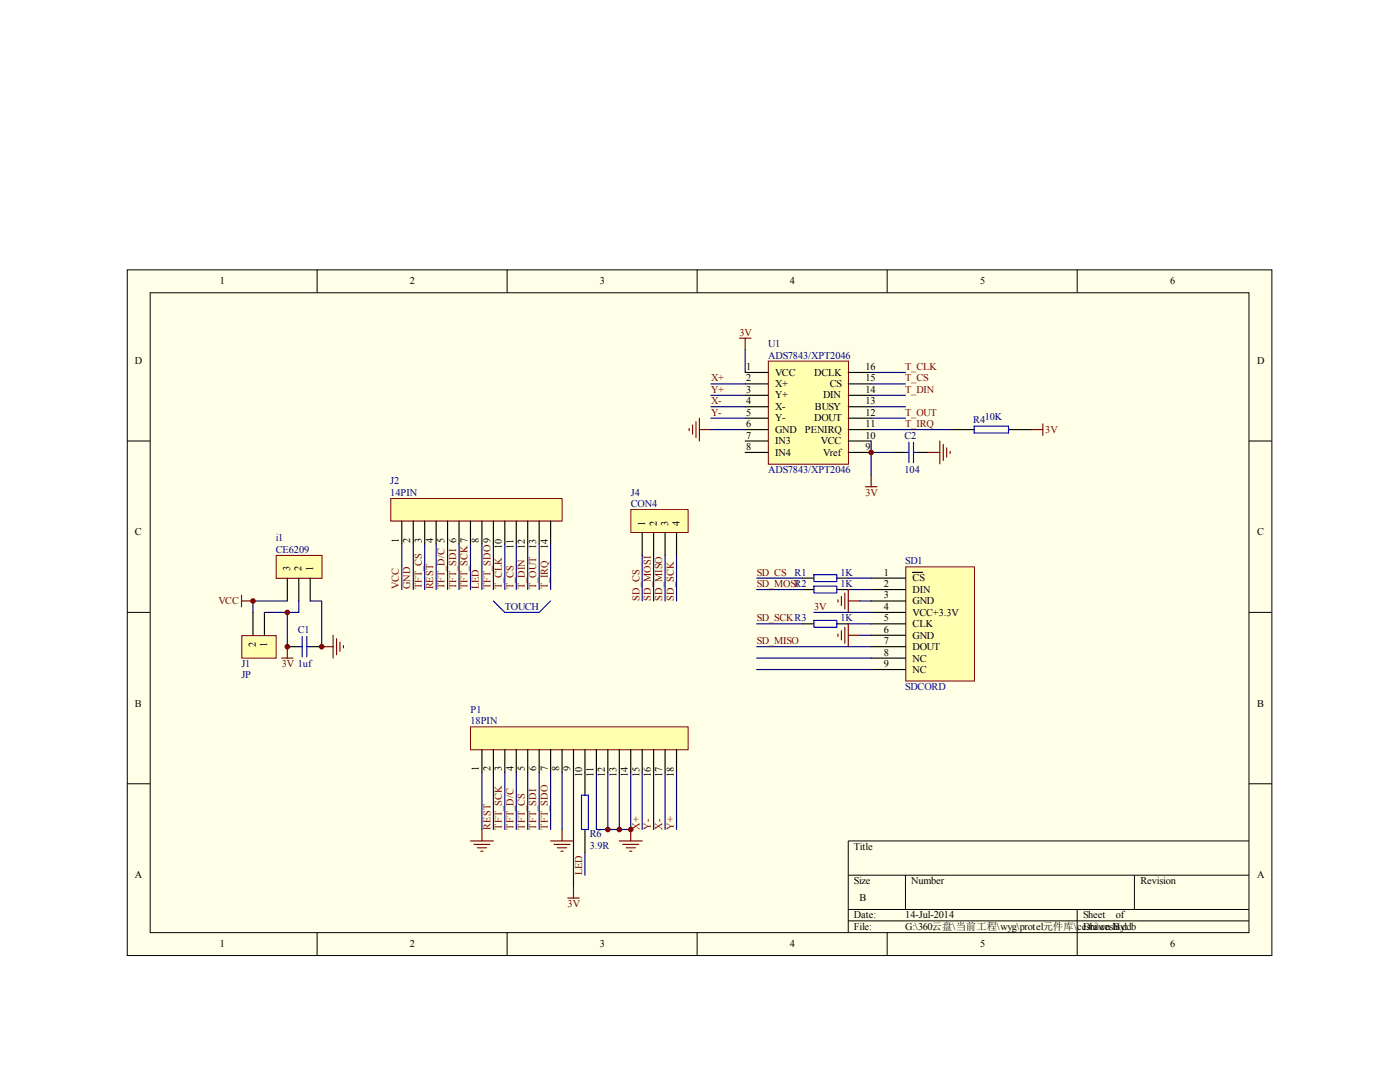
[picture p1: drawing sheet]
<svg xmlns="http://www.w3.org/2000/svg" width="279mm" height="216mm" viewBox="0 0 279 216" stroke-linecap="round" stroke-linejoin="round" font-family="sans-serif">
<path d="M25.4 53.8h228.4v136.9h-228.4z" fill="#ffffe8"/>
<g fill="none" stroke="#000" stroke-width=".2">
<path d="M25.4 53.8h228.4v136.9h-228.4zM30 58.4h219.3v127.7h-219.3zM63.3 53.8v4.6M101.2 53.8v4.6M139.1 53.8v4.6M177.1 53.8v4.6M215 53.8v4.6M25.4 88h4.5M249.2 88h4.6M25.4 122.2h4.5M249.2 122.2h4.6M25.4 156.4h4.5"/>
<path d="M249.2 156.4h4.6M169.3 174.6h79.9M180.7 174.6v6.9M226.4 174.6v6.9M249.2 167.8h-79.9v18.2M63.3 186v4.6M101.2 186v4.6M139.1 186v4.6M169.3 181.5h79.9M169.3 183.8h79.9M177.1 186v4.6M215 181.5v9.1"/>
</g>
<path d="M180.8 113.2h13.7v22.7h-13.7z" fill="#ffffb0"/>
<path d="M180.8 113.1h13.7v22.8h-13.7z" fill="none" stroke="#800000" stroke-width=".2"/>
<g fill="none" stroke="#000" stroke-width=".23">
<path d="M160.1 115.4h2.3M160.1 117.6h2.3M167 115.4h2.3M167 117.6h2.3M173.9 115.4h6.8M173.9 117.6h6.8M173.9 119.9h6.8M182.1 114.2h2M160.1 124.5h2.3M167 124.5h2.3M173.9 122.2h6.8M173.9 124.5h6.8"/>
<path d="M173.9 126.8h6.8M173.9 129h6.8M173.9 131.3h6.8M173.9 133.6h6.8"/>
</g>
<g fill="none" stroke="#000080" stroke-width=".23">
<path d="M80.2 108.5v9.1M82.5 108.5v9.1M84.8 108.5v9.1M87 108.5v9.1M89.3 108.5v9.1M91.6 108.5v9.1M93.9 108.5v9.1M96.2 108.5v9.1M98.5 108.5v9.1M128.2 110.8v9.1M130.4 110.8v9.1M132.7 110.8v9.1"/>
<path d="M135 110.8v9.1M151 115.4h9.1M151 117.6h9.1M169.3 115.4h4.6M169.3 117.6h4.6M171.6 119.9h2.3M151 124.5h9.1M151 129h22.9M151 131.3h22.9M151 133.6h22.9M162.4 122.2h11.5M169.3 124.5h4.6"/>
<path d="M171.6 126.8h2.3M96.2 154.1v11.4M98.5 154.1v11.4M100.7 154.1v11.4M103 154.1v11.4M105.3 154.1v11.4M107.6 154.1v11.4M109.9 154.1v11.4M112.2 154.1v11.4M114.5 154.1v22.8M119 154.1v11.4h6.9v-11.4M121.3 154.1v11.4"/>
<path d="M123.6 154.1v11.4"/>
</g>
<path d="M162.4 114.7h4.6v1.3h-4.6zM162.4 117h4.6v1.3h-4.6zM162.4 123.8h4.6v1.4h-4.6z" fill="none" stroke="#00f" stroke-width=".23"/>
<g fill="none" stroke="#800000" stroke-width=".23">
<path d="M167.2 119.7v.4M167.9 119v1.8M168.6 118.3v3.2M169.3 117.6v4.6M169.3 119.9h2.3M167.2 126.5v.5M167.9 125.8v1.9M168.6 125.2v3.2M169.3 124.5v4.5M169.3 126.8h2.3M93.9 167.8h4.6M94.6 168.5h3.2"/>
<path d="M95.3 169.2h1.8M95.9 169.8h.5M96.2 165.5v2.3M109.9 167.8h4.6M110.6 168.5h3.2M111.3 169.2h1.8M111.9 169.8h.5M112.2 165.5v2.3M113.3 179.2h2.3M114.5 176.9v2.3M123.6 167.8h4.6M124.3 168.5h3.2"/>
<path d="M125 169.2h1.8M125.7 169.8h.4M125.9 165.5v2.3"/>
</g>
<path d="M126 101.8h11.3v4.5h-11.3z" fill="#ffffb0"/>
<path d="M125.9 101.7h11.4v4.6h-11.4z" fill="none" stroke="#800000" stroke-width=".2"/>
<path d="M128.2 106.2v4.6M130.4 106.2v4.6M132.7 106.2v4.6M135 106.2v4.6" fill="none" stroke="#000" stroke-width=".23"/>
<path d="M57.3 122.2v6.8" fill="none" stroke="#000080" stroke-width=".23"/>
<path d="M55.2 110.9h9.1v4.5h-9.1z" fill="#ffffb0"/>
<path d="M55.1 110.8h9.2v4.6h-9.2z" fill="none" stroke="#800000" stroke-width=".2"/>
<path d="M57.3 115.4v4.5M59.6 115.4v4.5M61.9 115.4v4.5" fill="none" stroke="#000" stroke-width=".23"/>
<path d="M57.3 119.9h-6.8v2.3M59.6 119.9v2.3h-6.8" fill="none" stroke="#000080" stroke-width=".23"/>
<path d="M56.2 131.3h2.3M57.3 129v2.3M64.2 129h2.3M66.5 126.8v4.5M67.2 127.4v3.2M67.8 128.1v1.9M68.5 128.8v.5" fill="none" stroke="#800000" stroke-width=".23"/>
<path d="M48.3 126.9h6.8v4.4h-6.8z" fill="#ffffb0"/>
<path d="M48.3 126.8h6.8v4.5h-6.8z" fill="none" stroke="#800000" stroke-width=".2"/>
<path d="M50.5 122.2v4.6M52.8 122.2v4.6M57.3 129h2.3M61.9 129h2.3" fill="none" stroke="#000" stroke-width=".23"/>
<path d="M59.6 129h.7M60.3 127v4.1M61.2 129h.7M61.2 127v4.1" fill="none" stroke="#00f" stroke-width=".23"/>
<path d="M48.2 118.8v2.3M48.2 119.9h2.3" fill="none" stroke="#800000" stroke-width=".23"/>
<path d="M61.9 119.9h2.3v9.1" fill="none" stroke="#000080" stroke-width=".23"/>
<g fill="#800000" stroke="#800000" stroke-width=".2">
<circle cx="125.9" cy="165.5" r=".46"/>
<circle cx="123.6" cy="165.5" r=".46"/>
<circle cx="121.3" cy="165.5" r=".46"/>
<circle cx="57.3" cy="122.2" r=".46"/>
<circle cx="50.5" cy="119.9" r=".46"/>
<circle cx="57.3" cy="129" r=".46"/>
<circle cx="64.2" cy="129" r=".46"/>
</g>
<path d="M94 145.1h43.3v4.5h-43.3z" fill="#ffffb0"/>
<path d="M93.9 145h43.4v4.6h-43.4z" fill="none" stroke="#800000" stroke-width=".2"/>
<g fill="none" stroke="#000" stroke-width=".23">
<path d="M96.2 149.6v4.5M98.5 149.6v4.5M100.7 149.6v4.5M103 149.6v4.5M105.3 149.6v4.5M107.6 149.6v4.5M109.9 149.6v4.5M112.2 149.6v4.5M114.5 149.6v4.5M116.7 149.6v9.1M119 149.6v4.5M121.3 149.6v4.5"/>
<path d="M123.6 149.6v4.5M125.9 149.6v4.5M128.2 149.6v4.5M130.4 149.6v4.5M132.7 149.6v4.5M135 149.6v4.5M116.7 165.5v4.6"/>
</g>
<path d="M116.1 158.7h1.3v6.8h-1.3z" fill="none" stroke="#00f" stroke-width=".23"/>
<path d="M116.7 170.1v4.5" fill="none" stroke="#000080" stroke-width=".23"/>
<path d="M78.1 99.6h34.1v4.4h-34.1z" fill="#ffffb0"/>
<path d="M78 99.5h34.2v4.5h-34.2z" fill="none" stroke="#800000" stroke-width=".2"/>
<g fill="none" stroke="#000" stroke-width=".23">
<path d="M80.2 104v4.5M82.5 104v4.5M84.8 104v4.5M87 104v4.5M89.3 104v4.5M91.6 104v4.5M93.9 104v4.5M96.2 104v4.5M98.5 104v4.5M100.7 104v4.5M103 104v4.5M105.3 104v4.5"/>
<path d="M107.6 104v4.5M109.9 104v4.5"/>
</g>
<path d="M153.4 72.1h15.9v20.5h-15.9z" fill="#ffffb0"/>
<path d="M153.3 72.1h16v20.5h-16z" fill="none" stroke="#800000" stroke-width=".2"/>
<g fill="none" stroke="#000" stroke-width=".23">
<path d="M148.7 74.3h4.6M148.7 76.6h4.6M148.7 78.9h4.6M169.3 74.3h4.6M169.3 76.6h4.6M169.3 78.9h4.6M148.7 81.2h4.6M148.7 83.4h4.6M148.7 85.7h4.6M148.7 88h4.6M148.7 90.3h4.6M169.3 81.2h4.6"/>
<path d="M169.3 83.4h4.6M169.3 85.7h4.6M169.3 88h4.6M169.3 90.3h4.6M178.4 90.3h2.3M183 90.3h2.3M189.8 85.7h4.6M201.3 85.7h4.5"/>
</g>
<g fill="none" stroke="#800000" stroke-width=".23">
<path d="M147.6 67.5h2.3M148.7 67.5v2.3M137.5 85.5v.5M138.2 84.8v1.8M138.9 84.1v3.2M139.6 83.4v4.6M139.6 85.7h2.3M172.7 97.1h2.3M173.9 94.8v2.3M185.3 90.3h2.3M187.6 88v4.6M188.2 88.7v3.2"/>
<path d="M188.9 89.4v1.8M189.6 90.1v.4M205.8 85.7h2.3M208.1 84.6v2.3"/>
</g>
<g fill="none" stroke="#000080" stroke-width=".23">
<path d="M141.9 76.6h6.8M141.9 78.9h6.8M148.7 69.8v4.5M173.9 76.6h6.8M173.9 78.9h6.8M173.9 74.3h6.8M141.9 85.7h6.8M141.9 81.2h6.8M141.9 83.4h6.8M173.9 88v6.8M173.9 85.7h15.9M173.9 81.2h6.8"/>
<path d="M173.9 83.4h6.8M173.9 90.3h4.5M100.7 108.5v9.1M103 108.5v9.1M105.3 108.5v9.1M107.6 108.5v9.1M109.9 108.5v9.1M128.2 154.1v11.4M130.4 154.1v11.4M132.7 154.1v11.4M135 154.1v11.4"/>
</g>
<path d="M180.7 90.3h.7M181.4 88.2v4.1M182.3 90.3h.7M182.3 88.2v4.1M194.4 85h6.9v1.4h-6.9zM98.5 119.9l2.2 2.3h6.9l2.3-2.3" fill="none" stroke="#00f" stroke-width=".23"/>
<circle cx="173.9" cy="90.3" r=".46" fill="#800000" stroke="#800000" stroke-width=".2"/>
<g font-size="2.1">
<text x="43.9" y="56.7">1</text>
<text x="81.8" y="56.7">2</text>
<text x="119.7" y="56.7">3</text>
<text x="157.6" y="56.7">4</text>
<text x="195.6" y="56.7">5</text>
<text x="233.5" y="56.7">6</text>
<text x="26.9" y="72.6">D</text>
<text x="148.9" y="73.8">1</text>
<text x="148.9" y="76.1">2</text>
<text x="154.7" y="74.9">VCC</text>
<text x="154.7" y="77.2">X+</text>
<text x="162.5" y="74.9">DCLK</text>
<text x="165.6" y="77.2">CS</text>
<text x="172.7" y="73.8">16</text>
<text x="172.7" y="76.1">15</text>
<text x="250.9" y="72.6">D</text>
<text x="148.9" y="78.4">3</text>
<text x="148.9" y="80.7">4</text>
<text x="148.9" y="83">5</text>
<text x="154.7" y="79.5">Y+</text>
<text x="154.7" y="81.8">X-</text>
<text x="162.6" y="81.8">BUSY</text>
<text x="164.3" y="79.5">DIN</text>
<text x="172.7" y="78.4">14</text>
<text x="172.7" y="80.7">13</text>
<text x="172.7" y="83">12</text>
<text x="148.9" y="85.3">6</text>
<text x="148.9" y="87.5">7</text>
<text x="148.9" y="89.7">8</text>
<text x="154.7" y="84.1">Y-</text>
<text x="154.7" y="86.4">GND</text>
<text x="154.7" y="88.6">IN3</text>
<text x="160.6" y="86.4">PENIRQ</text>
<text x="162.5" y="84.1">DOUT</text>
<text x="163.8" y="88.6">VCC</text>
<text x="172.7" y="85.3">11</text>
<text x="172.7" y="87.5">10</text>
<text x="172.7" y="89.7">9</text>
<text x="154.7" y="90.9">IN4</text>
<text x="164.3" y="90.9">Vref</text>
<text x="26.9" y="106.8">C</text>
<text x="128.8" y="104.9" transform="rotate(-90 128.8 104.9)">1</text>
<text x="131.1" y="104.9" transform="rotate(-90 131.1 104.9)">2</text>
<text x="133.3" y="104.9" transform="rotate(-90 133.3 104.9)">3</text>
<text x="135.6" y="104.9" transform="rotate(-90 135.6 104.9)">4</text>
<text x="250.9" y="106.8">C</text>
<text x="57.9" y="114" transform="rotate(-90 57.9 114)">3</text>
<text x="60.2" y="114" transform="rotate(-90 60.2 114)">2</text>
<text x="62.5" y="114" transform="rotate(-90 62.5 114)">1</text>
<text x="79.6" y="108.3" transform="rotate(-90 79.6 108.3)">1</text>
<text x="81.9" y="108.3" transform="rotate(-90 81.9 108.3)">2</text>
<text x="84.2" y="108.3" transform="rotate(-90 84.2 108.3)">3</text>
<text x="86.4" y="108.3" transform="rotate(-90 86.4 108.3)">4</text>
<text x="95.6" y="108.3" transform="rotate(-90 95.6 108.3)">8</text>
<text x="100.2" y="109.5" transform="rotate(-90 100.2 109.5)">10</text>
<text x="102.4" y="109.5" transform="rotate(-90 102.4 109.5)">11</text>
<text x="104.7" y="109.5" transform="rotate(-90 104.7 109.5)">12</text>
<text x="107" y="109.5" transform="rotate(-90 107 109.5)">13</text>
<text x="109.3" y="109.5" transform="rotate(-90 109.3 109.5)">14</text>
<text x="176.4" y="114.9">1</text>
<text x="176.4" y="117.2">2</text>
<text x="176.4" y="119.4">3</text>
<text x="182.1" y="116">CS</text>
<text x="182.1" y="118.3">DIN</text>
<text x="176.4" y="121.7">4</text>
<text x="176.4" y="124">5</text>
<text x="182.1" y="120.6">GND</text>
<text x="182.1" y="122.9">VCC+3.3V</text>
<text x="182.1" y="125.1">CLK</text>
<text x="51.1" y="129" transform="rotate(-90 51.1 129)">2</text>
<text x="53.3" y="129" transform="rotate(-90 53.3 129)">1</text>
<text x="176.4" y="126.2">6</text>
<text x="176.4" y="128.5">7</text>
<text x="176.4" y="130.8">8</text>
<text x="182.1" y="127.4">GND</text>
<text x="182.1" y="129.7">DOUT</text>
<text x="182.1" y="132">NC</text>
<text x="176.4" y="133.1">9</text>
<text x="182.1" y="134.3">NC</text>
<text x="26.9" y="141.1">B</text>
<text x="250.9" y="141.1">B</text>
<text x="95.6" y="153.9" transform="rotate(-90 95.6 153.9)">1</text>
<text x="97.9" y="153.9" transform="rotate(-90 97.9 153.9)">2</text>
<text x="100.2" y="153.9" transform="rotate(-90 100.2 153.9)">3</text>
<text x="102.4" y="153.9" transform="rotate(-90 102.4 153.9)">4</text>
<text x="104.7" y="153.9" transform="rotate(-90 104.7 153.9)">5</text>
<text x="107" y="153.9" transform="rotate(-90 107 153.9)">6</text>
<text x="109.3" y="153.9" transform="rotate(-90 109.3 153.9)">7</text>
<text x="111.6" y="153.9" transform="rotate(-90 111.6 153.9)">8</text>
<text x="113.9" y="153.9" transform="rotate(-90 113.9 153.9)">9</text>
<text x="116.2" y="155" transform="rotate(-90 116.2 155)">10</text>
<text x="118.4" y="155" transform="rotate(-90 118.4 155)">11</text>
<text x="120.7" y="155" transform="rotate(-90 120.7 155)">12</text>
<text x="123" y="155" transform="rotate(-90 123 155)">13</text>
<text x="125.3" y="155" transform="rotate(-90 125.3 155)">14</text>
<text x="127.6" y="155" transform="rotate(-90 127.6 155)">15</text>
<text x="129.9" y="155" transform="rotate(-90 129.9 155)">16</text>
<text x="132.2" y="155" transform="rotate(-90 132.2 155)">17</text>
<text x="134.5" y="155" transform="rotate(-90 134.5 155)">18</text>
<text x="170.4" y="169.6">Title</text>
<text x="26.9" y="175.3">A</text>
<text x="170.4" y="176.4">Size</text>
<text x="171.5" y="179.8">B</text>
<text x="181.9" y="176.4">Number</text>
<text x="227.6" y="176.4">Revision</text>
<text x="250.9" y="175.3">A</text>
<text x="170.4" y="183.2">Date:</text>
<text x="170.4" y="185.5">File:</text>
<text x="180.7" y="183.2">14-Jul-2014</text>
<text x="180.7" y="185.5">G:\360云盘\当前工程\wyg\protel元件库\ceshi\ceshi.ddb</text>
<text x="216.2" y="183.2">Sheet</text>
<text x="216.2" y="185.5">Drawn By:</text>
<text x="222.7" y="183.2">of</text>
<text x="43.9" y="189">1</text>
<text x="81.8" y="189">2</text>
<text x="119.7" y="189">3</text>
<text x="157.6" y="189">4</text>
<text x="195.6" y="189">5</text>
<text x="233.5" y="189">6</text>
</g>
<g font-size="2.1" fill="#800000">
<text x="147.6" y="67">3V</text>
<text x="141.9" y="76.1">X+</text>
<text x="180.7" y="73.8">T_CLK</text>
<text x="180.7" y="76.1">T_CS</text>
<text x="141.9" y="83">Y-</text>
<text x="141.9" y="80.7">X-</text>
<text x="141.9" y="78.4">Y+</text>
<text x="180.7" y="78.4">T_DIN</text>
<text x="180.7" y="83">T_OUT</text>
<text x="180.7" y="85.3">T_IRQ</text>
<text x="208.6" y="86.4">3V</text>
<text x="172.7" y="98.9">3V</text>
<text x="79.6" y="117.6" transform="rotate(-90 79.6 117.6)">VCC</text>
<text x="81.9" y="117.6" transform="rotate(-90 81.9 117.6)">GND</text>
<text x="84.2" y="117.6" transform="rotate(-90 84.2 117.6)">TFT_CS</text>
<text x="86.4" y="117.6" transform="rotate(-90 86.4 117.6)">REST</text>
<text x="88.7" y="117.6" transform="rotate(-90 88.7 117.6)">TFT_D/C 5</text>
<text x="91" y="117.6" transform="rotate(-90 91 117.6)">TFT_SDI 6</text>
<text x="93.3" y="117.6" transform="rotate(-90 93.3 117.6)">TFT_SCK 7</text>
<text x="95.6" y="117.6" transform="rotate(-90 95.6 117.6)">LED</text>
<text x="97.9" y="117.6" transform="rotate(-90 97.9 117.6)">TFT_SDO 9</text>
<text x="100.2" y="117.6" transform="rotate(-90 100.2 117.6)">T_CLK</text>
<text x="102.4" y="117.6" transform="rotate(-90 102.4 117.6)">T_CS</text>
<text x="104.7" y="117.6" transform="rotate(-90 104.7 117.6)">T_DIN</text>
<text x="107" y="117.6" transform="rotate(-90 107 117.6)">T_OUT</text>
<text x="109.3" y="117.6" transform="rotate(-90 109.3 117.6)">T_IRQ</text>
<text x="127.6" y="119.9" transform="rotate(-90 127.6 119.9)">SD_CS</text>
<text x="129.9" y="119.9" transform="rotate(-90 129.9 119.9)">SD_MOSI</text>
<text x="132.2" y="119.9" transform="rotate(-90 132.2 119.9)">SD_MISO</text>
<text x="134.5" y="119.9" transform="rotate(-90 134.5 119.9)">SD_SCK</text>
<text x="151" y="114.9">SD_CS</text>
<text x="151" y="117.2">SD_MOSIR2</text>
<text x="43.6" y="120.6">VCC</text>
<text x="151" y="124">SD_SCKR3</text>
<text x="162.5" y="121.7">3V</text>
<text x="151" y="128.5">SD_MISO</text>
<text x="56.2" y="133.1">3V 1uf</text>
<text x="97.9" y="165.5" transform="rotate(-90 97.9 165.5)">REST</text>
<text x="100.2" y="165.5" transform="rotate(-90 100.2 165.5)">TFT_SCK</text>
<text x="102.4" y="165.5" transform="rotate(-90 102.4 165.5)">TFT_D/C</text>
<text x="104.7" y="165.5" transform="rotate(-90 104.7 165.5)">TFT_CS</text>
<text x="107" y="165.5" transform="rotate(-90 107 165.5)">TFT_SDI</text>
<text x="109.3" y="165.5" transform="rotate(-90 109.3 165.5)">TFT_SDO</text>
<text x="127.6" y="165.5" transform="rotate(-90 127.6 165.5)">X+</text>
<text x="129.9" y="165.5" transform="rotate(-90 129.9 165.5)">Y-</text>
<text x="132.2" y="165.5" transform="rotate(-90 132.2 165.5)">X-</text>
<text x="134.5" y="165.5" transform="rotate(-90 134.5 165.5)">Y+</text>
<text x="116.2" y="174.7" transform="rotate(-90 116.2 174.7)">LED</text>
<text x="113.3" y="181">3V</text>
</g>
<g font-size="2.1" fill="#000080">
<text x="153.3" y="69.3">U1</text>
<text x="153.3" y="71.5">ADS7843/XPT2046</text>
<text x="180.5" y="87.5">C2</text>
<text x="194.2" y="84.3">R410K</text>
<text x="153.3" y="94.3">ADS7843/XPT2046</text>
<text x="180.5" y="94.3">104</text>
<text x="77.9" y="96.6">J2</text>
<text x="77.9" y="98.9">14PIN</text>
<text x="125.9" y="98.9">J4</text>
<text x="125.9" y="101.2">CON4</text>
<text x="55" y="108">i1</text>
<text x="55" y="110.3">CE6209</text>
<text x="180.7" y="112.6">SD1</text>
<text x="158.6" y="114.9">R1</text>
<text x="167.7" y="114.9">1K</text>
<text x="167.7" y="117.2">1K</text>
<text x="100.8" y="121.7">TOUCH</text>
<text x="167.7" y="124">1K</text>
<text x="59.4" y="126.2">C1</text>
<text x="48.2" y="133.1">J1</text>
<text x="48.2" y="135.4">JP</text>
<text x="180.7" y="137.7">SDCORD</text>
<text x="93.9" y="142.2">P1</text>
<text x="93.9" y="144.5">18PIN</text>
<text x="117.7" y="167">R6</text>
<text x="117.7" y="169.3">3.9R</text>
</g>
</svg>
